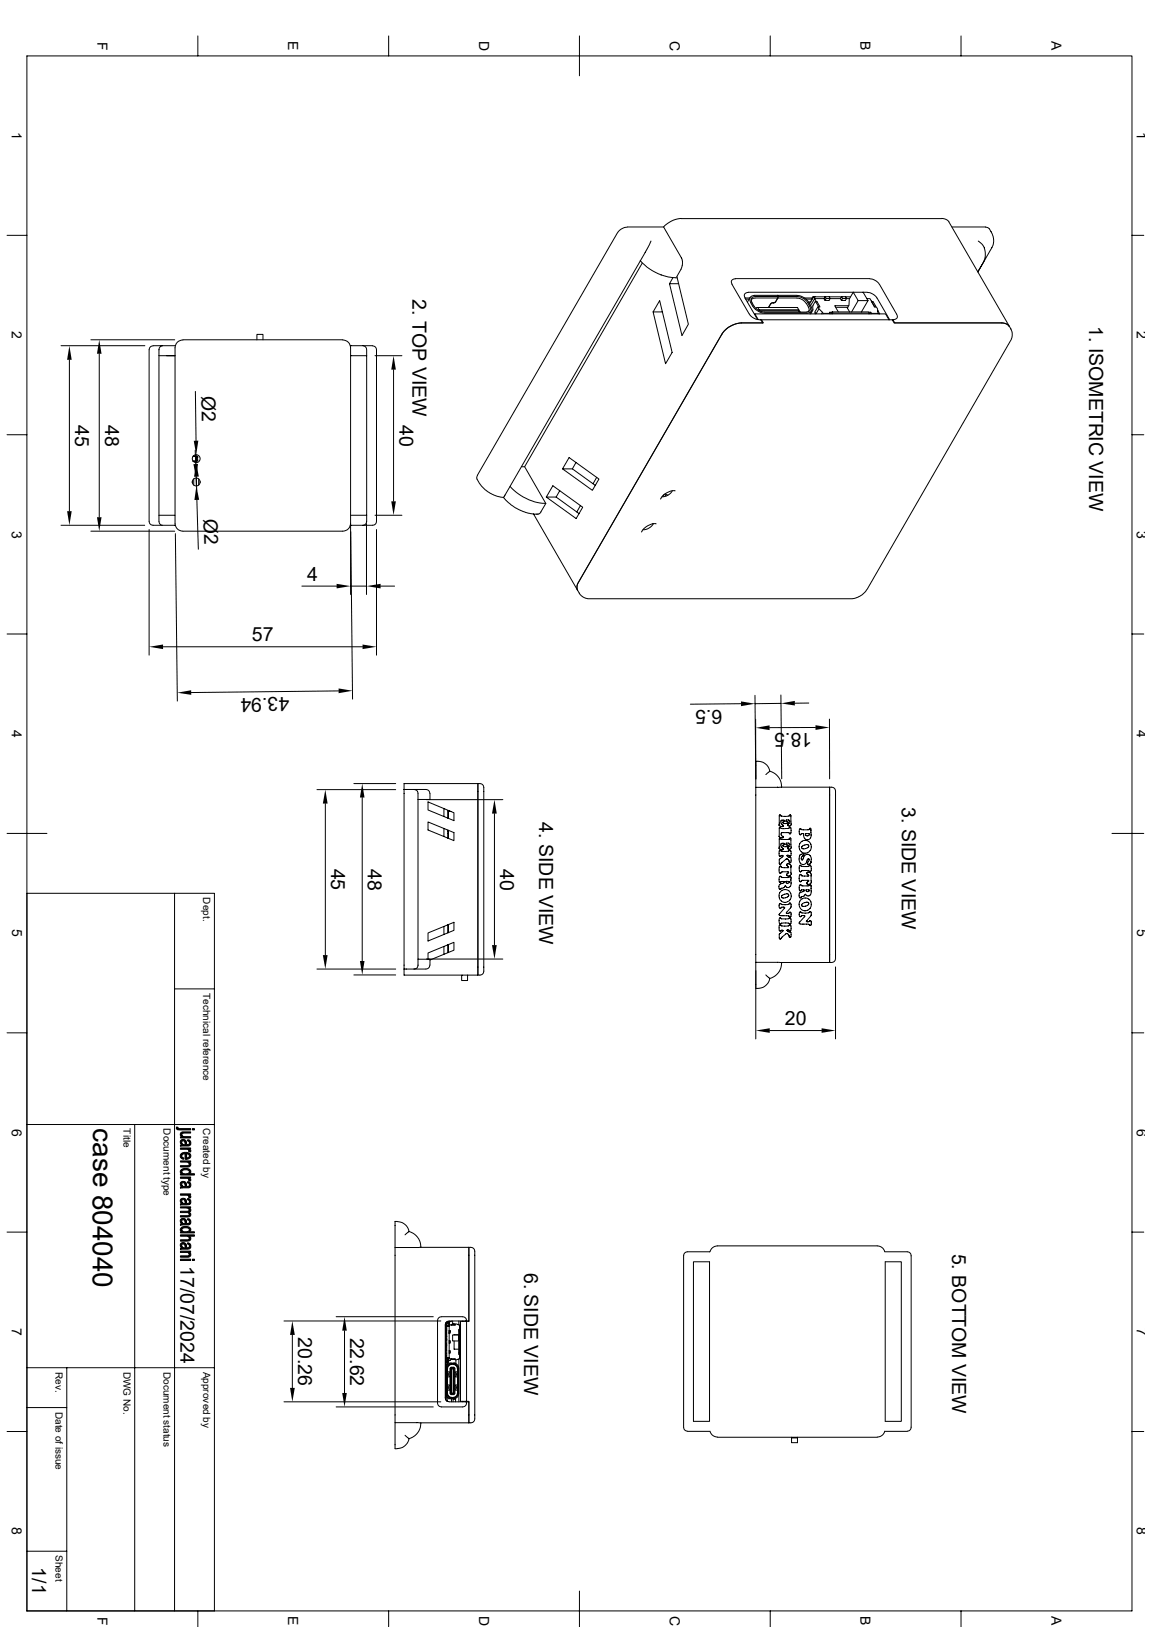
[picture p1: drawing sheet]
<svg xmlns="http://www.w3.org/2000/svg" width="297mm" height="420mm" viewBox="0 0 297 420" stroke-linecap="round" stroke-linejoin="round" font-family="sans-serif">
<g fill="none" stroke="#000" stroke-width=".26">
<path d="M6.9 14.4h285.2v401.4h-285.2zM51.1 9.3v5.1M100.3 9.3v5.1M149.5 9.3v10.3M198.8 9.3v5.1M248 9.3v5.1M161.8 58.6a3.1 3.1 0 0 0-2.4 1.5M161.9 58.6h9.3M171.2 58.6l4.9 8.5-.1 1.7-1.3 2.6 2.9 12.3-1.6 2.9-3.2-13.4h2.3M175.7 56.4h67.3M175.8 56.4a6.8 6.8 0 0 0-4.6 2.2M243 56.4l1.1 .2 .8 .6"/>
<path d="M244.9 57.3l16 27.6 .3 1v1.1l-37.4 65.1-1.1 1.2-1.3 .9-1.4 .4h-68.3l-.9-.3-.7-.5-1-1.4M245.7 58.6h8.6M254.3 58.6l.3 .1a1.53 1.53 0 0 1 1.1 1.1l.7 1.7-.2 1.9-3.9 6.8M1.8 60.7h5.1M159.3 60.1l-36.2 62.8-.1 .6 .7 1.2 1.6 1.8 2.2 1.3 2.4 .6M165.2 67.3a13.4 13.4 0 0 0 5.4 3.7M165.7 67.9l-30.3 52.6 5.4 9.5-1.3 2.3-.4 .3M168 62.2l-1.4 2.8-36.7 63.4M170.6 71h.1M170.6 71l1.9 .5 1.7 .2M173.7 71.7l-.9 1.5M174.2 71.7h.6"/>
<path d="M188.9 73.4l4.4 7.7M189.7 71.9h34.7M189.8 72a.87 .87 0 0 0-1 .4 .87 .87 0 0 0 .1 1M192.4 77.2h.9M193.1 75.4h30.7M193.1 75.5a.87 .87 0 0 0-.9 .4 .87 .87 0 0 0 .1 1M193.5 76.9h-1.3l3.3 5.6M193.5 76.8l-.6 1.2M193.7 78.1a4.3 4.3 0 0 0 3 2.7l.7 .1M194 78.1l.6 .9M194.8 77l-.7 .1-.3 .6M194.9 76.9h5.8l-.6 1.1-.5 .2"/>
<path d="M195.5 79.4l-.5 .2M195.9 80l-.4-.6h10.3l.7 1.2M199.5 78.1l-.6 .3-.6 1 .5-1M199.5 78.1l.1 .1M199.6 78.2h-.3l-.4 .2M200.1 77.9l-.5 .2M200.6 76.2v.1M200.6 76.2l.2 .3h4.9a3.8 3.8 0 0 1 3.4 2.8v.6l-.2 .4-.8 .3h-10.9a3.5 3.5 0 0 1-2.6-1.6M200.6 76.2h5a4 4 0 0 1 3.1 1.9l.6 .9a1.11 1.11 0 0 1 .1 1.3 1.11 1.11 0 0 1-1.2 .6M200.8 76.5l-.1 .4M200.8 76.5h-5.9a.91 .91 0 0 0-1 .5 .91 .91 0 0 0 .2 1.1M200.8 76.5l-.2-.3h-5.8a1.11 1.11 0 0 0-1.2 .6 1.11 1.11 0 0 0 .1 1.3"/>
<path d="M205.7 77a2.9 2.9 0 0 1 2.3 1.3l.6 .9M205.7 76.9h-5l-.5 1M206.1 80h-10.2l-.1 .1M207.6 76.9h2M208 77.2h1.5M208.6 79.2l.2 .8-.4 .5M209.3 77.7l-.6 .4M209.7 79.1a1.95 1.95 0 0 1-.5 1.9M209.8 76.6l-.3 .6 .1 .1M210 76.6l-1.1 1.8M210.3 77.9l-.5 1.1M210.4 77.9h.1l.7 1.3"/>
<path d="M210.4 77.9h.4l.7 1.2-.5 .1 1.4 1.7h1.8l-.2-.3h.7M210.5 76.6h-.7l.1 .2M211 79.2l-.7 1.3 .3 .5 .7-1.3M212.6 77.1l.3-.5h1.1l.2 .4-.3 .6h-1l-.3-.5h-2.4l.5 .8M212.9 76.6h-2.9l.2 .5-1 1.8M212.9 76.6l.3 .4M214 76.6h3.1M214.2 77.1h2.7l.2 .5h1l.3-.6-.2-.4h-1l-.3 .5M214.2 77h-1l-.3 .6M215.6 79.3h3.2M217.2 76.6l.2 .4M218.2 76.6h1.3"/>
<path d="M218.4 77.1h.8M218.4 77h-1l-.3 .6M219 78.9h-3.6l.9 1.6M221.4 77.6l-1.2-2.2-1 1.8-.1 1.6-.4 .7 .5 1M222.7 75.4l1.3 2.2-1.7 2.9M223.6 77l.3 .1M223.6 77.1h.9l.5 .8M223.8 75.5a3.1 3.1 0 0 1 2.5 1.4M224 77.6h-2.6l-1.6 2.9M224.5 72a3.1 3.1 0 0 1 2.4 1.4M224.8 77.6l.2 .3M224.9 77.9h.1"/>
<path d="M224.9 77.9l.8 1.3h.4l.3 .5 .3 1.2h-1.8l-.2-.3h-.5M224.9 77.9h.4M225 77.9l.6 1.1M225.3 77.9l.7 1.1M225.6 79v.2M225.9 79l.1 .2M226.3 76.9l3.3 5.6M226.9 73.4l4.5 7.7a.87 .87 0 0 1 .1 1 .87 .87 0 0 1-1 .4M252.4 62.2l1.5 1.5 .3 1.1 .1 1.4-.5 1.4-1.5 2.5M292.1 60.7h3M15.7 89.2h21.7M17.9 92.9v39.1"/>
<path d="M23.5 87.7h21.6M25.6 91.3v42.2M39.5 89.2h2.5M39.5 89.3l-.7 .3-.3 .7v44.3a1.44 1.44 0 0 0 1.9 1h4.8M41 91.8h2.1M43.1 91.8h2.1zM45.2 89.2h-.9a5.4 5.4 0 0 0-2.9 .3l-.4 .8v44.3l.3 .7 .6 .3M45.8 88.3l1.4-.6 41.2 .1a2.02 2.02 0 0 1 2.1 2v45.3a2.02 2.02 0 0 1-2.1 2h-41.2a2.02 2.02 0 0 1-2-2v-45.3l.1-.8zM66.3 87.7v-1.4h1.6v1.4M90.4 89.2h3.3M90.5 91.8h4.1M93.7 89.2h2.4"/>
<path d="M93.7 89.2l.6 .3 .2 .3 .1 2M94.6 91.8v42.8l-.2 .6-.7 .4M96.1 89.3l.8 .3 .3 .7v44.3a1.44 1.44 0 0 1-2 1h-1.5M96.8 91.8h6.9M101.6 95.4v34M168.5 80.5l1.7-2.9 3.2 13.4-1.7 2.9-3.2-13.4h2.4M191.3 83.4a6.6 6.6 0 0 0-5 2.9l-37 64-.4 1.1 .2 1M193.4 81.1a3.1 3.1 0 0 0 2.4 1.4M194.7 81.2l33.8-.2 .9 1.5M194.8 81l.9 1.5M195.9 82.5h.4l.5 .9h-5.5M196 80.3h10.2v.3"/>
<path d="M196.4 82.7l33.9-.2 .4 .9h27.8M196.5 82.6l.5 .8h-5.7M197.4 80.9h10.8M206.3 80.3l.2 .3M209.4 80.3l-.4 .7M210.3 80.6l.1 .4M212.2 80.6l-.2 .4M212.4 80.9l-.1 .1M214.2 80.9v.1M214.7 80.6l.2 .2-.1 .2M214.7 80.6l-.2 .4M214.8 80.5h9.3l.2 .3-.1 .2"/>
<path d="M214.9 80.8h9.4M222.3 80.4l.1 .1M224.7 80.6l-.2 .4M224.9 80.9l-.1 .1M226.5 80.3h.1M226.5 80.1l.5 .9M226.7 80.9l-.1 .1M227 81h-.1M230.4 82.5l.5 .9h27.6M230.5 82.5l-.2 .2M258.5 83.4l1.2 .2 .7 .6M1.8 112.2h5.1"/>
<path d="M50.4 116.2l.1 3.6M50.4 101l.2 12.8M50.6 119h.1M50.6 117.4v2M50.7 117.8h-.9h1.2v.2h-.3h.3v.2M51 118.2l-.2 .2 .2 .2M51 118.6v.2h-.3h.3v.2h-1.2h.8M148.6 119.4l-.9 1.6h-2.5l1.7-2.9 7.7 5.6-1.7 2.9-7.7-5.6M292.1 112.2h3M15.7 135.6h21.6M23.5 137.1h21.6M38.5 136.7v32.4"/>
<path d="M41 133h4.2M45.3 137.8l.5 43.2M49.6 124.3v.3M50 123.6v1.6M50.6 123.4l.1 2M50.7 123l.1 3.7M50.8 129l.4 12.8M51.3 123.6v1.6M51.6 124.3v.3M90.4 135.6h3.3M90.5 133h4.1M90.5 135.2v18.3"/>
<path d="M90.5 137.2l.5 43.3M94.6 135.2v18.3M96.8 133h6.9M97.2 136.7v32.4M129.9 128.4l1.9 1.9 2 1.2 2.6 1 2.7 .2M131.6 125.6a13.3 13.3 0 0 0 9 4.3M134.5 120.5h.9M137.7 132.7l11.4 19.7M140.6 130h.2M141 128.3l7.7 5.6 1.7-3-7.7-5.5-1.7 2.9h2.5l5.9 4.3M144.4 126.7l-.9 1.6M147.7 121l5.9 4.3"/>
<path d="M149.8 130.5l-1 1.7M154 123.2l-1 1.7M168.4 135.2h.2a3.1 3.1 0 0 1-2.7 1.5M169.3 135.2h-.7l-1.5 .5-1 .8-.5 .8M171.3 127.7l-.3 .5M171.6 127.6l.3 .4M171.7 127.5l.7 .3M173.5 126.7a3.1 3.1 0 0 1-2.6 1.5M174.2 126.7h-.7l-1.5 .5-1 .8-.5 .8M77.9 151.3h9M90.5 151.3h4.1M98.2 151.3h3.6"/>
<path d="M1.8 163.7h5.1M42.1 167h51.5M87.4 178.4l-38 .4M194.8 179.5l.2 21.6v-15.4M201.5 179.4l.2 21.6M292.1 163.7h3M191.2 181.7l-13.1 .1M197.6 199.9l.9-.7a2.6 2.6 0 0 0-2.5-2.6l-1-.1v6.7M198.6 199.1a4.1 4.1 0 0 1 3.1 3.9M201.5 181.6l-6.7 .1M208.7 181.5h-3.6M210.4 187.8h-11.8"/>
<path d="M214 185.6l.1 15.4M1.8 215.1h10.3M81.8 203.8h20.3M83.9 207.4v39.1M91.3 202.3h10.8M93.5 205.9v42.2M104.3 203.8v-1.5h19v2M104.3 203.8v46.3M104.3 203.8h2.5M106.8 203.8h1.4a2.75 2.75 0 0 1 2.6 .5l.1 .5M106.8 203.8a1 1 0 0 1 1.1 1v42.8M110 206.4h19.8"/>
<path d="M110.4 212.2l6.7 2.7v2.1l-6.7-2.8zM110.4 207l6.7 2.8v2l-6.7-2.7zM111 204.8v1.6h-3.1M114.6 208.7v2.1M114.6 213.9v2M115.6 215.1h.1M115.6 214.5h.1M115.6 214.3v2.1M115.7 214.3v2.1M116 209.3h-.4v1.9M116.4 209.5h-.7v1.7M123.3 204.3v-2a1.21 1.21 0 0 1 1.3 .3 1.21 1.21 0 0 1 .2 1.3v45.7a1.47 1.47 0 0 1-1.5 2.1v-2.1"/>
<path d="M123.3 204.3v45.3M127.6 210v34M200.7 203.2h13.4v2M200.7 203.2h-5.7v45.2l19.6 .1a1.48 1.48 0 0 0 1-2.1v-41.2a1.45 1.45 0 0 0-1.5-2v2M200.7 203.2h.1M201.1 219.5h.2l.8 .3 1.5-.1a.34 .34 0 0 1 .5-.2 .34 .34 0 0 1 0 .5v.5a.36 .36 0 0 1-.2 .5 .36 .36 0 0 1-.4-.2h-.1a.21 .21 0 0 0-.3 .1 .21 .21 0 0 0 .2 .2l.3 .2a.58 .58 0 0 1 .6 .3 .58 .58 0 0 1-.1 .6 .32 .32 0 0 1 0 .5 .32 .32 0 0 1-.5-.1 .32 .32 0 0 1 0-.4l-.6-.5-1.4 1.1a.28 .28 0 0 1-.3 .3 .28 .28 0 0 1-.2-.3v-1l.8-.6a.27 .27 0 0 0-.1-.5 .27 .27 0 0 0-.3 .3l-.3 .1-.2-.4zM201.1 216.4h.2a2.26 2.26 0 0 0 2.2 .3l.2-.2a.25 .25 0 0 1 .4-.1 .25 .25 0 0 1 0 .4v1.6a.48 .48 0 0 1-.1 .7 .48 .48 0 0 1-.7-.3l.4-.5a.46 .46 0 0 0-.3-.6 .46 .46 0 0 0-.6 .2l.1 .2a.27 .27 0 0 1 .4 .3 .27 .27 0 0 1-.4 .2h-.2a.41 .41 0 0 1-.5 0 .41 .41 0 0 1-.1-.5l.3-.1a.46 .46 0 0 0-.3-.4 .46 .46 0 0 0-.5 .2l-.1 .7 .3 .4a.3 .3 0 0 1 .2 .4 .3 .3 0 0 1-.5 0 .53 .53 0 0 1-.4-.8zM201.1 210.4h.2a2.75 2.75 0 0 0 2.2 .3l.2-.1a.26 .26 0 0 1 .3-.2 .26 .26 0 0 1 .1 .4v1.6a.47 .47 0 0 1-.1 .7 .47 .47 0 0 1-.7-.2l.3-.3 .1-.5a.43 .43 0 0 0-.4-.4 .43 .43 0 0 0-.5 .3l.4 .2a.21 .21 0 0 1 .1 .3 .21 .21 0 0 1-.3 .1h-.3a.54 .54 0 0 1-.7-.4l.4-.2a.25 .25 0 0 0-.1-.3 .25 .25 0 0 0-.3 0l-.4 .1-.1 .2v.6l.5 .3a.33 .33 0 0 1-.1 .5 .33 .33 0 0 1-.5-.1 .54 .54 0 0 1-.3-.8zM201.1 213.6l.7 .3 1.8-.1a.3 .3 0 0 1 .4-.3 .3 .3 0 0 1 .1 .5v.9a.23 .23 0 0 1-.2 .4 .23 .23 0 0 1-.2-.3l-1.7-.1a.51 .51 0 0 0-.5 .6 .51 .51 0 0 0 .6 .4l-.1 .4h-.5l-.5-.3zM201.7 203v.2M206.4 213.9l.7 .3 1.7-.1a.26 .26 0 0 1 .4-.3 .26 .26 0 0 1 .1 .5v1.7l-.6 .7-.9-.1-.4-.7v-.7h-.6a.35 .35 0 0 1-.5 .2 .35 .35 0 0 1-.1-.5zM207 218.5l1.1-.5 .6 .3-.2 .5-.9 .3-.6-.1z"/>
<path d="M207.9 215.2h.9v.1a.46 .46 0 0 1-.5 .5 .46 .46 0 0 1-.4-.6zM214.1 205.2v43.3M286.9 215.1h8.2M6.9 230.6h48.4v185.2M45 230.6v185.2M114.6 239.1v2.1M115.6 238.7v2.1M115.7 238.7v2M201.1 237l.3-.1 .3 .3h.9h.8l.4-.3 .2 .1 .1 1.2-.1 .4-.8-.3h-1.5a.33 .33 0 0 1-.5 .3 .33 .33 0 0 1-.1-.5zM201.1 238.8l.9 .3 1.5-.1a.36 .36 0 0 1 .5-.2 .36 .36 0 0 1 .1 .5v.3a.41 .41 0 0 1 0 .6 .41 .41 0 0 1-.6-.1 .21 .21 0 0 0-.4 0 .21 .21 0 0 0 .2 .3l.3 .2a.6 .6 0 0 1 .5 .9 .31 .31 0 0 1 0 .4 .31 .31 0 0 1-.4 0l-.1-.5-.4-.4h-.3l-1.4 1.4h-.3l-.1-1.3 .7-.6a.25 .25 0 0 0 .1-.4 .25 .25 0 0 0-.4 .1 .43 .43 0 0 1-.5-.1 .43 .43 0 0 1 0-.5zM201.2 233.3l.3-.1 .3 .3 1.7-.1a.38 .38 0 0 1 .6-.2 .38 .38 0 0 1 0 .6l-.1 .5-1 1.2a.24 .24 0 0 0 .1 .3 .24 .24 0 0 0 .3 0h.1a.36 .36 0 0 1 .6-.3 .36 .36 0 0 1 0 .6 .38 .38 0 0 1-.1 .6 .38 .38 0 0 1-.5-.3h-2a.3 .3 0 0 1-.4-.2 .3 .3 0 0 1 .1-.4l1.3-1.6-.5-.1-.5 .3a.35 .35 0 0 1-.4 0 .35 .35 0 0 1-.1-.5zM201.2 226.2l.8 .3 1.6-.1a.24 .24 0 0 1 .3-.2 .24 .24 0 0 1 .2 .3l-.1 2.1-.5 .5-.6-.1a.26 .26 0 0 0-.3-.3 .26 .26 0 0 0-.2 .3l-.9 .3a.3 .3 0 0 1-.3 .3 .3 .3 0 0 1-.2-.4l.1-.8 1-.4a.28 .28 0 0 0 .3-.4 .28 .28 0 0 0-.5-.1l-.3 .1a.34 .34 0 0 1-.5 .1 .34 .34 0 0 1-.1-.5z"/>
<path d="M201.2 223.6h.3l.3 .3 1.2 .1a.29 .29 0 0 0 .5-.1 .29 .29 0 0 0-.4-.4 .4 .4 0 0 1 .2-.6 .4 .4 0 0 1 .5 .2l.3 .3v1.9a.61 .61 0 0 1-.3 .8 .61 .61 0 0 1-.8-.3l.4-.4a.2 .2 0 0 0 .1-.3 .2 .2 0 0 0-.3-.1h-1.3l-.3 .2a.28 .28 0 0 1-.4 .3 .28 .28 0 0 1-.1-.5zM201.8 231.1l1.1-.4 .5 .1 .1 .3-.1 .3-1 .4-.7-.1zM202.8 227.5h.7a.32 .32 0 0 1 0 .5 .32 .32 0 0 1-.5 0zM206.4 223.4l.9 .3 1.5-.1a.25 .25 0 0 1 .3-.3 .25 .25 0 0 1 .2 .4v.6a.58 .58 0 0 1-.3 .8l-.2-.3-.5-.1h-1.4l-.5 .3-.2-.9zM206.4 225.8l.2-.1 .3 .4h1.2a.28 .28 0 0 0 .4 .1 .28 .28 0 0 0 .1-.4h-.1a.39 .39 0 0 1-.2-.6 .39 .39 0 0 1 .7 .1 .65 .65 0 0 1 .3 .8v1.8l-.9 .4-.2-.2 .1-.4a.26 .26 0 0 0 .3-.1 .26 .26 0 0 0-.1-.4h-1.6l-.1 .2a.28 .28 0 0 1-.4 .2 .28 .28 0 0 1-.2-.4zM206.4 220.7l.6-.2a.28 .28 0 0 1 .4 .1 .28 .28 0 0 1-.3 .3l-.3 .3v.6a.26 .26 0 0 0 .3 .1 .26 .26 0 0 0 .2-.3l.5-.9 .4-.2 .4 .1 .5 .3 .2 .5-.1 1.1a.47 .47 0 0 1-.3 .5 .47 .47 0 0 1-.6-.2l.5-.7a.3 .3 0 0 0-.4-.4 .3 .3 0 0 0-.2 .5l-.2 .6-.4 .3-.4 .1-.5-.2-.5-1zM206.4 235.4l1 .3h1.1l.4-.4 .4 .1v1l-1.1 1.2a.22 .22 0 0 0-.1 .4 .22 .22 0 0 0 .4 0l.7-.4 .1 .8a.36 .36 0 0 1-.2 .5 .36 .36 0 0 1-.4-.3l-1.7-.1a.46 .46 0 0 1-.5 .1 .46 .46 0 0 1-.2-.5l1.3-1.4a.26 .26 0 0 0 0-.4 .26 .26 0 0 0-.4 0l-.5 .3a.33 .33 0 0 1-.5-.1 .33 .33 0 0 1 0-.4zM206.4 228.4l.7 .3 1.8-.1a.32 .32 0 0 1 .4 0 .32 .32 0 0 1 0 .4v1.3l-.1 .6-.5 .4-.7-.2a.22 .22 0 0 0-.2-.3 .22 .22 0 0 0-.2 .3l-.9 .4a.26 .26 0 0 1-.3 .3 .26 .26 0 0 1-.2-.4l.1-.8 1.1-.6a.23 .23 0 0 0 .1-.3 .23 .23 0 0 0-.4 0h-.3a.35 .35 0 0 1-.6 .1 .35 .35 0 0 1 0-.5zM207.1 233.3l1.2-.4 .4 .1v.4l-.6 .4-1 .2-.3-.3zM208 229.7h.7a.29 .29 0 0 1 .1 .4 .29 .29 0 0 1-.5 .1l-.3-.2zM45 255.3h10.3M81.8 250.1h20.3"/>
<path d="M91.3 251.7h10.8M104.3 250.1h2.5M107.9 247.6h3.1v1.5M107.9 247.6v1.7a.95 .95 0 0 1-1.1 .8M110 247.6h19.8M110.4 240.8l6.7-2.7v2.1l-6.7 2.7zM110.4 247.6v-1.6l6.7-2.8v2.1l-6.1 2.5M110.9 249.1a1.2 1.2 0 0 1-1.6 1h-2.5M114.6 244.3v2M115.6 243.9v2M115.7 243.8v2.1M119.3 251.7l-.2 1.4h1.5v-1.4"/>
<path d="M123.3 249.6v2.1h-19v-1.6M195 248.4v19.8M197.6 251.7l.9 .8a2.6 2.6 0 0 1-2.5 2.6h-1v-1M201.7 248.6a4.1 4.1 0 0 1-3.1 4M201.7 248.5v.1M215.6 249.6v18.6M1.8 266.6h5.1M198.6 266h13.4M292.1 266.6h3M6.9 290.3h48.4M34.8 290.3v125.5M1.8 318.1h5.1"/>
<path d="M102.5 315.3h-.6v6.7h19.6a1.48 1.48 0 0 1 1 2v41.3a1.48 1.48 0 0 1-1 2l-19.6-.1v-45.2M102.5 315.3a3.1 3.1 0 0 1 3 2.6M105.5 317.9a4.1 4.1 0 0 1 3.1 4M105.5 317.8l-1 1M292.1 318.1h3M86.7 339.9h25.1M108.6 321.9v.1M121 322v19.1h-.6M178.9 325.7h4.2v41.2h-4.2zM183.1 323.1h-5.7l-.7 .3-.3 .7v44.3l.3 .7 .7 .3 5.7 .1M183.2 323.1a2.02 2.02 0 0 1 2-1.5h41.2a2.02 2.02 0 0 1 1.9 1.5M228.4 323.1h5.7l.7 .3 .3 .7v44.3l-.3 .7-.7 .3-5.7 .1"/>
<path d="M228.4 325.7h4.2v41.2h-4.2zM6.9 353.1h48.4M17.2 353.1v62.7M73.3 341h40.4M75.4 344.6v13.7M88.9 343.5v16.1M115 341.5v19.8M115 351.7v.2v-1.3h.4v1.3M115 347.7h.1M115 354.8h.1M115 351.6h.1M115 352.2h.1"/>
<path d="M115 354.2h.1M115 348.3h.1M115 350.4h.3M115 359.2h.1M115 359.7h.1M115 353.2h.1M115 353.7h.1M115 352.9h.1zM115 359h.1zM115 353.1h.1zM115 351.9h2.5M115 356.6h.1"/>
<path d="M115 359.8h.1M115 356.8h.1M115 343.7h.1M115 344.3h.1M115 345.1h.3M115 345.7h.1M115 346.4h.1M115 347h.1M115 355.5h.1M115 350.9h.1M115 352.9h.1M115 349h.1"/>
<path d="M115 343.8h.1M115 356.1h.1M115 342.5h.3h-.3v.4h.3M115 349.5h.3M115 341.6h.1M115 342l.1 .3M115 342.3h.1M115 343.6h.1M115 353.9h.1M115 355.3h.1M115 358.4h.1M115 355.8h.1"/>
<path d="M115 358.2h.1M115 357.1h.1M115 357.7h.1M115 358.8h.1M115 357.3h.1M115 357.8h.1M115 354.6h.1M115 355.1h.1M115 355.6h.1M115 356.3h.1M115 354.2l.1 .1M115.1 359h.1"/>
<path d="M115.1 346.7v.3l.2 .1M115.1 345.7l-.1 .4M115.1 347.7h.1M115.1 342h.9M115.1 343.3h.2h-.3l.1 .2M115.1 352.2h.5M115.1 359.8v.6h.2M115.1 353.1v3.1M115.1 356.2h.1M115.1 352.2l-.1 .1 .6-.1M115.1 345.7h.2M115.1 359.8l.4 .9 .9 .4"/>
<path d="M115.1 341.6h.9M115.1 341.3v.1M115.1 341.6v.4M115.1 342.3v.2M115.1 344.1v.7M115.1 345.8v.2M115.1 347.1v.2M115.1 347.6v1.1M115.1 349.3v.2M115.1 350.3v.1M115.1 342.3h.8M115.2 344.8l.1 .1"/>
<path d="M115.2 345.7l-.2-.4 .2 .5M115.2 347.3l-.2 .4 .3-.3M115.2 345.8h.1M115.2 347.2h.1M115.3 343.5h-.3v.6h.3M115.3 346.1h-.3v.6h.3M115.3 348.7h-.3v.6h.3M115.3 349.9h-.3v.4h.3h-.3M115.3 345.9l-.2 .2M115.3 345.7h-.1M115.3 352.5h-.2v.6M115.4 356.2v3.6a1.43 1.43 0 0 0 1.4 1.1 1.43 1.43 0 0 0 1.4-1.1"/>
<path d="M115.4 356.2h-.3v3.6M115.4 350.7v1zM115.4 350.5l-.4 .2M115.4 351.6h.1M115.4 354.1h.7v1.3h-.7M115.4 354.2l.2 .2M115.4 356.2h.1M115.4 357.6l.2 .2M115.4 351.2l.2 .1v.3M115.4 357.5h.7v1.4h-.7M115.5 359.6l.1 .6 .4 .4 .6 .1M115.6 352.6a1.44 1.44 0 0 1 2.5 .5v6.7a1.36 1.36 0 0 1-1.3 1 1.36 1.36 0 0 1-1.4-1z"/>
<path d="M115.6 358.6l-.2 .1M115.6 355.2l-.2 .1M115.6 351.6h-.1M115.6 351.7v.2M115.6 357.8v.8M115.6 354.4v.8M115.6 351.7l-.2 .1M115.6 350.5v.8l.1-.8M115.7 352.5h.1M115.8 341.2v.2M115.8 341.6v.4M115.8 342.3h.1"/>
<path d="M115.9 346.1h.3v.6h-.3zM115.9 348.7h.3v.6h-.3zM115.9 342.3h-.6v8.2h.6M115.9 343.5h.3v.6h-.3zM115.9 343.5v7.3l.6-.1M115.9 343.5v-1.5l1.5 .1v-.3l1.2 .2v1.2h-.2v.3M115.9 344.1h.1M115.9 343.5h.1M116 341.4h-.9v.2M116 341.2v.8M116 342h.1M116.1 353.2v6.5"/>
<path d="M116.2 359.7l.3 .3h.6l.2-.3M116.2 353.2l.3-.3 .7 .1 .1 .2M116.2 350.8v.4l-.5 .1-.1 .4M116.4 351.9l-.9 .4-.4 .8M116.4 350.8v.1h1M116.4 356.6l.1 .3M116.4 358.1l.1 .3M116.4 357.1l.1 .3M116.4 357.6l.1 .3M116.4 359.2l.1 .3M116.4 354.8h.1M116.4 355.3h.1"/>
<path d="M116.4 356.6h.1M116.4 355.8h.1M116.4 353.8h.1M116.4 354.3h.1M116.4 358.1h.1M116.4 357.1h.1M116.4 357.6h.1M116.4 356.4h.1M116.4 359.2h.1M116.5 353.3v6.4M116.5 358.6v.3M116.5 355.6l-.1 .2"/>
<path d="M116.5 354l-.1 .3M116.5 355l-.1 .3M116.5 353.5l-.1 .3M116.5 356.1l-.1 .3M116.5 354.5l-.1 .3M116.5 341v.2h-1.1M116.5 353.1v.3l.6-.1M116.5 359.6h.5M116.5 353.4v6.2M116.6 352.2l-.8 .4-.3 .7M116.8 344.6h1.5v1.6h-1.5zM116.8 341.7h.3"/>
<path d="M116.8 341v.9M116.9 352.2l.8 .4 .3 .7M117 353.1l.1 6.6-.6 .2v-.3M117 353.4l.1 6.3M117.1 355v.3M117.1 358.1v.3M117.1 353.5v.3M117.1 356.6v.3M117.1 355.6v.2M117.1 354v.3M117.1 359.2v.3M117.1 357.1v.3"/>
<path d="M117.1 354.5v.3M117.1 356.1v.3M117.1 358.6v.3M117.1 357.6v.3M117.1 351.9l.9 .4 .4 .8M117.1 341.7l.3 .1M117.2 353.2l-.1-.1-.8 .1v6.5l.2 .2M117.2 359.7l-.2 .2M117.2 346.2v2.1h1.2M117.2 353.2v6.5M117.3 352.2v.1M117.4 353.2v6.5"/>
<path d="M117.4 341.9l-1 .1M117.5 352.3h.1M117.6 351v1M117.6 352.3v.1M117.8 354.6v.3M117.8 358v.3M117.9 358.3l.2 .4M117.9 354.9l.2 .4M118 359.6l-.1 .6-.4 .4-.6 .1M118 341.9h.4M118 350.9h.4v11M118.1 357.6l-.2 .4"/>
<path d="M118.1 354.2l-.2 .4M118.1 357.5h-.6v1.4h.6M118.1 354.1h-.6v1.3h.6M118.2 353.1a1.44 1.44 0 0 0-1.4-1.1 1.44 1.44 0 0 0-1.4 1.1v3.1h-.3M118.2 353.1v6.7M118.4 341.9l.1 .2M118.4 359.8l-.4 .9-.9 .4M118.4 349.3v.4h.2v1.1l-1.2 .2v-.3h-.9M118.4 344.6h-1.2M118.4 341v.9M118.5 350.8l-.1 .1M118.6 343.5h-.2v5.8h.2v.4"/>
<path d="M118.6 343.2v6.1M118.8 341.1h1.6v20.6h-1.6zM119.4 341v.1M120.4 341h-4.7l-.7 .5-.1 .5v19.1l.5 .6 .5 .1 4.5 .1M120.4 341l-.3-.8-.7-.3h-5.5l-.5 .1-.4 .4-.1 21.8 .3 .7 .7 .3h5.5l.5-.1 .4-.4 .1-.8M120.4 341h.6M1.8 369.5h5.1M6.9 363.3h10.3M73.3 361.9h40.4M86.7 363.2h25.1M101.9 367.2v6.8h.6M104.5 370.5l1 .9"/>
<path d="M105.5 371.4a3.1 3.1 0 0 1-3 2.5M108.6 367.4a4.1 4.1 0 0 1-3.1 4M108.6 367.3v.1M115 361.1h2.4M115 360.8h.6M115 360h.1M115.1 361.4h.3l-.1 .2 .1 .1M115.1 361.4h.2v.3M115.4 361.7h.1M115.4 361.6v.1M115.5 361.8h.2M115.5 360.7v.1"/>
<path d="M115.7 360.4h.1M116.5 361.1v.8M116.9 361.1v.8M116.9 361.2h.6M117.3 360.7h.1M117.5 361l-.2 .1M117.5 360.6v.1M117.5 361.2h.1M117.6 361.2v.7M119.4 361.7v.2M120.4 361.9h.6v3.4M120.4 361.7h.6v3.6"/>
<path d="M121 365.3v2M183.2 369.4a2.02 2.02 0 0 0 2 1.6M185.2 371h41.2M204.3 371v1.4h1.5v-1.4M204.3 371.2h1.5M228.3 369.4a2.02 2.02 0 0 1-1.9 1.6M292.1 369.5h3M6.9 400.4h10.3M51.1 415.8v4.1M100.3 415.8v4.1M149.5 410.7v9.2M198.8 415.8v4.1"/>
<path d="M248 415.8v4.1"/>
<circle cx="50.6" cy="118.4" r="1.02"/>
<circle cx="50.6" cy="124.4" r="1.02"/>
<circle cx="207.8" cy="218.5" r="1.62"/>
<circle cx="202.6" cy="231.3" r="1.64"/>
<circle cx="207.8" cy="233.4" r="1.61"/>
</g>
<g fill="#000" stroke="#000" stroke-width=".26">
<path d="M45.6 290.9l.3 .1v.6l-.4-.3z" fill-rule="evenodd"/>
<path d="M46.9 294.9v.6z" fill-rule="evenodd"/>
<path d="M46.9 292.9v.6z" fill-rule="evenodd"/>
<path d="M46.8 297.8l.2 .9 .4 .2v.4a.86 .86 0 0 1-.8-.6 .86 .86 0 0 1 .2-.9z" fill-rule="evenodd"/>
<path d="M46.7 294.4a.87 .87 0 0 1 1.2 0v1a.72 .72 0 0 0-.9-.8l-.2 .8a.78 .78 0 0 1-.1-1z" fill-rule="evenodd"/>
<path d="M48.4 294.2l.5 .1v.7l-.1-.3-.4-.2z" fill-rule="evenodd"/>
<path d="M46.9 297.7l.6-.2 1.1 .1 .3 .1v.7l-.2-.4-.6-.2v1.5h-.3v-1.5l-.8 .2-.1 .4z" fill-rule="evenodd"/>
<path d="M45.9 291.1l.2 .2h3.1v.4l-3.3-.1z" fill-rule="evenodd"/>
<path d="M46.7 292.4l.4-.2h2.1v.3l-2.1 .1-.2 .8-.4-.4z" fill-rule="evenodd"/>
<path d="M46.6 293.5h.3l.1-.3 .5 .2h1.7v.4h-2.6z" fill-rule="evenodd"/>
<path d="M46.6 296.3h2.6v.3h-.4v.4l-.5-.3h-1.7z" fill-rule="evenodd"/>
<path d="M46.6 299.7h2.6v.3h-.4v.3l-.6-.3h-1.6z" fill-rule="evenodd"/>
<path d="M46.9 295.1l.3 .3 .7 .1v-1.1l.1 .3a.51 .51 0 0 0 .2 .6 .51 .51 0 0 0 .6 .1l.1-1.1a.81 .81 0 0 1 .3 1.1 .81 .81 0 0 1-.9 .4l-1.7 .1v-.3l.3-.1z" fill-rule="evenodd"/>
<path d="M48.8 296.6l.4 .4-.1 .4-.4-.1z" fill-rule="evenodd"/>
<path d="M48.1 297.8l.2 1.1 .5-.3 .1-.9a.87 .87 0 0 1 .2 1.1 .87 .87 0 0 1-1 .5z" fill-rule="evenodd"/>
<path d="M49.7 291.3h.5v.4h-.5z" fill-rule="evenodd"/>
<path d="M46.7 302l.2-.1v1.1a.59 .59 0 0 1-.2-1z" fill-rule="evenodd"/>
<path d="M46.9 316.8v1.2a.63 .63 0 0 1-.4-.6 .63 .63 0 0 1 .4-.6z" fill-rule="evenodd"/>
<path d="M46.9 305.7v.6z" fill-rule="evenodd"/>
<path d="M46.9 310v.7z" fill-rule="evenodd"/>
<path d="M46.9 315.3v.6z" fill-rule="evenodd"/>
<path d="M46.7 305.2a.9 .9 0 0 1 1.2 .1v.9a.76 .76 0 0 0-.9-.8l-.2 .9a.83 .83 0 0 1-.1-1.1z" fill-rule="evenodd"/>
<path d="M46.7 309.5a.9 .9 0 0 1 1.2 .1v1a.76 .76 0 0 0-.9-.8l-.2 .8a.83 .83 0 0 1-.1-1.1z" fill-rule="evenodd"/>
<path d="M46.7 314.7a.9 .9 0 0 1 1.2 .1v1a.76 .76 0 0 0-.9-.8l-.2 .8a.83 .83 0 0 1-.1-1.1z" fill-rule="evenodd"/>
<path d="M48.8 300l.1 .5z" fill-rule="evenodd"/>
<path d="M48.8 311.8l.1 .5z" fill-rule="evenodd"/>
<path d="M48.4 305l.5 .1v.8l-.1-.4-.4-.1z" fill-rule="evenodd"/>
<path d="M48.4 309.4l.5 .1v.7l-.1-.3-.4-.2z" fill-rule="evenodd"/>
<path d="M46.6 312.7l2.2-.2 .1 1-.4-.5h-1.9z" fill-rule="evenodd"/>
<path d="M48.4 314.6l.5 .1v.7l-.1-.4-.4-.1z" fill-rule="evenodd"/>
<path d="M46.6 303.8h2.6v.3h-.4v.4l-.4-.3h-1.8z" fill-rule="evenodd"/>
<path d="M46.6 308.2h2.6v.3h-.4v.4l-.5-.4h-1.7z" fill-rule="evenodd"/>
<path d="M46.6 311.5h2.6v.3h-.4v.3l-.7-.3h-1.5z" fill-rule="evenodd"/>
<path d="M46.6 300.9h1.9l.4-.3v-.6a.71 .71 0 0 1 .2 1 .71 .71 0 0 1-.9 .2h-1.6z" fill-rule="evenodd"/>
<path d="M46.9 301.9l.6-.3 .8 .1a.74 .74 0 0 1 .8 .4 .74 .74 0 0 1-.2 .9v-.5a1.27 1.27 0 0 0-2 0z" fill-rule="evenodd"/>
<path d="M48.8 304.1l.4 .4-.1 .4-.4-.1z" fill-rule="evenodd"/>
<path d="M46.9 305.9l.3 .3 .7 .1v-1l.2 .4a.43 .43 0 0 0 .3 .6 .43 .43 0 0 0 .5-.4v-.8a.81 .81 0 0 1 .3 1.1 .81 .81 0 0 1-.9 .4l-1.7 .1v-.3l.3-.1z" fill-rule="evenodd"/>
<path d="M48.8 308.5l.4 .3-.1 .4-.4-.1z" fill-rule="evenodd"/>
<path d="M46.9 310.3l.3 .3 .7 .1v-1.1l.1 .2a.54 .54 0 0 0 .1 .7 .54 .54 0 0 0 .6 .1l.2-1.1a.82 .82 0 0 1 .3 1.1 .82 .82 0 0 1-.9 .4l-1.7 .1v-.3l.3-.1z" fill-rule="evenodd"/>
<path d="M48.9 311.9a.55 .55 0 0 1 .3 .5 .55 .55 0 0 1-.4 .5z" fill-rule="evenodd"/>
<path d="M46.6 313.8h2l.3-.2v-.6a.65 .65 0 0 1 .3 .8 .65 .65 0 0 1-.8 .4h-1.8z" fill-rule="evenodd"/>
<path d="M46.9 315.5l.3 .3h.7v-1l.1 .2a.57 .57 0 0 0 .1 .6 .57 .57 0 0 0 .6 .2l.2-1.1 .3 .4a.77 .77 0 0 1-.1 .9 .77 .77 0 0 1-.8 .2l-1.7 .1v-.3l.3-.1z" fill-rule="evenodd"/>
<path d="M46.9 316.8l1.3-.2a.78 .78 0 0 1 .9 .4 .78 .78 0 0 1-.2 1v-.5a1.21 1.21 0 0 0-2 0z" fill-rule="evenodd"/>
<path d="M46.6 320h2l.3-.3v-.6a.72 .72 0 0 1 .3 1 .72 .72 0 0 1-1 .3h-1.6z" fill-rule="evenodd"/>
<path d="M46.6 303h.3v-.4a1.3 1.3 0 0 0 2-.1v.5h1.3v.3h-3.6z" fill-rule="evenodd"/>
<path d="M46.9 317.6a1.33 1.33 0 0 0 2-.1v.5h1.3v.3h-3.6v-.3h.3z" fill-rule="evenodd"/>
<path d="M46.6 318.8h3.6v.3h-1.3v.5l-.2-.3-.3-.1-1.8-.1z" fill-rule="evenodd"/>
<path d="M46.9 321.5v.7z" fill-rule="evenodd"/>
<path d="M46.7 321a.86 .86 0 0 1 1.2 .1v1l-.1-.1a.63 .63 0 0 0-.1-.7 .63 .63 0 0 0-.7-.1l-.2 .9a.78 .78 0 0 1-.1-1.1z" fill-rule="evenodd"/>
<path d="M48.8 323.3l.1 .5z" fill-rule="evenodd"/>
<path d="M48.4 320.8l.5 .2v.6l-.1-.3-.4-.2z" fill-rule="evenodd"/>
<path d="M46.6 325h2.6v.4h-2.6z" fill-rule="evenodd"/>
<path d="M46.6 323h2.6v.3h-.4v.3l-.4-.3h-1.8z" fill-rule="evenodd"/>
<path d="M46.9 321.7l.4 .4h.6v-1l.1 .2a.53 .53 0 0 0 .1 .6 .53 .53 0 0 0 .7 .1l.1-1a.81 .81 0 0 1 .3 1 .81 .81 0 0 1-.9 .5h-1.7v-.3h.3z" fill-rule="evenodd"/>
<path d="M46.6 324.2l2-.1 .3-.2v-.6a.71 .71 0 0 1 .2 1 .71 .71 0 0 1-.9 .2h-1.6z" fill-rule="evenodd"/>
<path d="M49.7 325h.5v.4h-.5z" fill-rule="evenodd"/>
</g>
<g fill="#000">
<path d="M17.9 89.2l.6 3.7h-1.2zM25.6 87.7l.6 3.6h-1.2zM101.6 91.8l.6 3.6h-1.2zM49.9 119.8h1.2l-.5 3.6zM50 113.8l1.2-.1-.6 3.7zM17.3 132h1.2l-.6 3.6zM25 133.5h1.2l-.6 3.6zM50.6 119.4l.7 3.6-1.2 .1zM50.7 125.4l.7 3.6-1.2 .1zM101 129.4h1.2l-.6 3.6zM86.9 150.7l3.6 .6-3.6 .6zM94.6 151.3l3.6-.6v1.2z"/>
<path d="M38.5 167l3.6-.6v1.2zM45.7 178.8l3.6-.6 .1 1.2zM87.4 177.7l3.6 .6-3.6 .6zM93.6 166.4l3.6 .6-3.6 .6zM191.2 181.1l3.6 .6-3.6 .6zM195 187.9l3.6-.7v1.3zM201.5 181.6l3.6-.7v1.2zM210.4 187.2l3.6 .6-3.6 .6zM83.9 203.8l.6 3.6h-1.2zM93.5 202.3l.6 3.6h-1.2zM127.6 206.4l.6 3.6h-1.2zM83.3 246.5h1.2l-.6 3.6z"/>
<path d="M92.9 248.1h1.2l-.6 3.6zM127 244h1.2l-.6 3.6zM195 266l3.6-.6v1.2zM212 265.4l3.6 .6-3.6 .6zM75.4 341l.7 3.6h-1.3zM74.8 358.3h1.3l-.7 3.6zM88.9 339.9l.6 3.6h-1.2zM88.3 359.6h1.2l-.6 3.6z"/>
</g>
<text font-size="7.2" x="23.9" y="291.3" transform="rotate(90 23.9 291.3)">case 804040</text>
<g font-size="5">
<text x="106.5" y="77.3" transform="rotate(90 106.5 77.3)">2. TOP VIEW</text>
<text x="281" y="84.2" transform="rotate(90 281 84.2)">1. ISOMETRIC VIEW</text>
<text x="52" y="102.3" transform="rotate(89 52 102.3)">Ø2</text>
<text x="19.4" y="109.7" transform="rotate(90 19.4 109.7)">45</text>
<text x="27.1" y="109.7" transform="rotate(90 27.1 109.7)">48</text>
<text x="103.1" y="109.7" transform="rotate(90 103.1 109.7)">40</text>
<text x="52.5" y="133.9" transform="rotate(88 52.5 133.9)">Ø2</text>
<text x="79.3" y="149.9">4</text>
<text x="65" y="165.5">57</text>
<text x="74.6" y="180" transform="rotate(179 74.6 180)">43.94</text>
<text x="186.4" y="183.2" transform="rotate(179 186.4 183.2)">6.5</text>
<text x="209.6" y="189.3" transform="rotate(180 209.6 189.3)">18.5</text>
<text x="232.7" y="208.3" transform="rotate(90 232.7 208.3)">3. SIDE VIEW</text>
<text x="139.1" y="212.3" transform="rotate(90 139.1 212.3)">4. SIDE VIEW</text>
<text x="85.4" y="224.2" transform="rotate(90 85.4 224.2)">45</text>
<text x="95" y="224.3" transform="rotate(90 95 224.3)">48</text>
<text x="129.1" y="224.3" transform="rotate(90 129.1 224.3)">40</text>
<text x="202.6" y="264.5">20</text>
<text x="245.7" y="323.6" transform="rotate(90 245.7 323.6)">5. BOTTOM VIEW</text>
<text x="46.6" y="326.9" transform="rotate(90 46.6 326.9)">17/07/2024</text>
<text x="135.3" y="328.5" transform="rotate(90 135.3 328.5)">6. SIDE VIEW</text>
<text x="77" y="345.2" transform="rotate(90 77 345.2)">20.26</text>
<text x="90.4" y="345.3" transform="rotate(90 90.4 345.3)">22.62</text>
<text x="8.3" y="404.6" transform="rotate(90 8.3 404.6)">1/1</text>
</g>
<g font-size="3.6">
<text x="25.1" y="10.8" transform="rotate(90 25.1 10.8)">F</text>
<text x="74.4" y="10.7" transform="rotate(90 74.4 10.7)">E</text>
<text x="123.6" y="10.5" transform="rotate(90 123.6 10.5)">D</text>
<text x="172.8" y="10.5" transform="rotate(90 172.8 10.5)">C</text>
<text x="222.1" y="10.7" transform="rotate(90 222.1 10.7)">B</text>
<text x="271.3" y="10.7" transform="rotate(90 271.3 10.7)">A</text>
<text x="3.1" y="34" transform="rotate(90 3.1 34)">1</text>
<text x="293.4" y="34" transform="rotate(90 293.4 34)">1</text>
<text x="3.1" y="85.5" transform="rotate(90 3.1 85.5)">2</text>
<text x="293.4" y="85.5" transform="rotate(90 293.4 85.5)">2</text>
<text x="3.1" y="136.9" transform="rotate(90 3.1 136.9)">3</text>
<text x="293.4" y="136.9" transform="rotate(90 293.4 136.9)">3</text>
<text x="3.1" y="188.4" transform="rotate(90 3.1 188.4)">4</text>
<text x="293.4" y="188.4" transform="rotate(90 293.4 188.4)">4</text>
<text x="3.1" y="239.9" transform="rotate(90 3.1 239.9)">5</text>
<text x="293.4" y="239.9" transform="rotate(90 293.4 239.9)">5</text>
<text x="3.1" y="291.3" transform="rotate(90 3.1 291.3)">6</text>
<text x="293.4" y="291.3" transform="rotate(90 293.4 291.3)">6</text>
<text x="3.1" y="342.8" transform="rotate(90 3.1 342.8)">7</text>
<text x="293.4" y="342.8" transform="rotate(90 293.4 342.8)">7</text>
<text x="3.1" y="394.3" transform="rotate(90 3.1 394.3)">8</text>
<text x="293.4" y="394.3" transform="rotate(90 293.4 394.3)">8</text>
<text x="25.1" y="417.3" transform="rotate(90 25.1 417.3)">F</text>
<text x="74.4" y="417.2" transform="rotate(90 74.4 417.2)">E</text>
<text x="123.6" y="417.1" transform="rotate(90 123.6 417.1)">D</text>
<text x="172.8" y="417.1" transform="rotate(90 172.8 417.1)">C</text>
<text x="222.1" y="417.2" transform="rotate(90 222.1 417.2)">B</text>
<text x="271.3" y="417.2" transform="rotate(90 271.3 417.2)">A</text>
</g>
<g font-size="2.6">
<text x="52.5" y="231.6" transform="rotate(90 52.5 231.6)">Dept.</text>
<text x="52.5" y="256.3" transform="rotate(90 52.5 256.3)">Technical reference</text>
<text x="31.9" y="291.3" transform="rotate(90 31.9 291.3)">Title</text>
<text x="42.2" y="291.3" transform="rotate(90 42.2 291.3)">Document type</text>
<text x="52.5" y="291.3" transform="rotate(90 52.5 291.3)">Created by</text>
<text x="14.4" y="354.1" transform="rotate(90 14.4 354.1)">Rev.</text>
<text x="31.9" y="354.1" transform="rotate(90 31.9 354.1)">DWG No.</text>
<text x="42.2" y="354.1" transform="rotate(90 42.2 354.1)">Document status</text>
<text x="52.5" y="354.1" transform="rotate(90 52.5 354.1)">Approved by</text>
<text x="14.4" y="364.4" transform="rotate(90 14.4 364.4)">Date of issue</text>
<text x="14.4" y="401.4" transform="rotate(90 14.4 401.4)">Sheet</text>
</g>
</svg>
